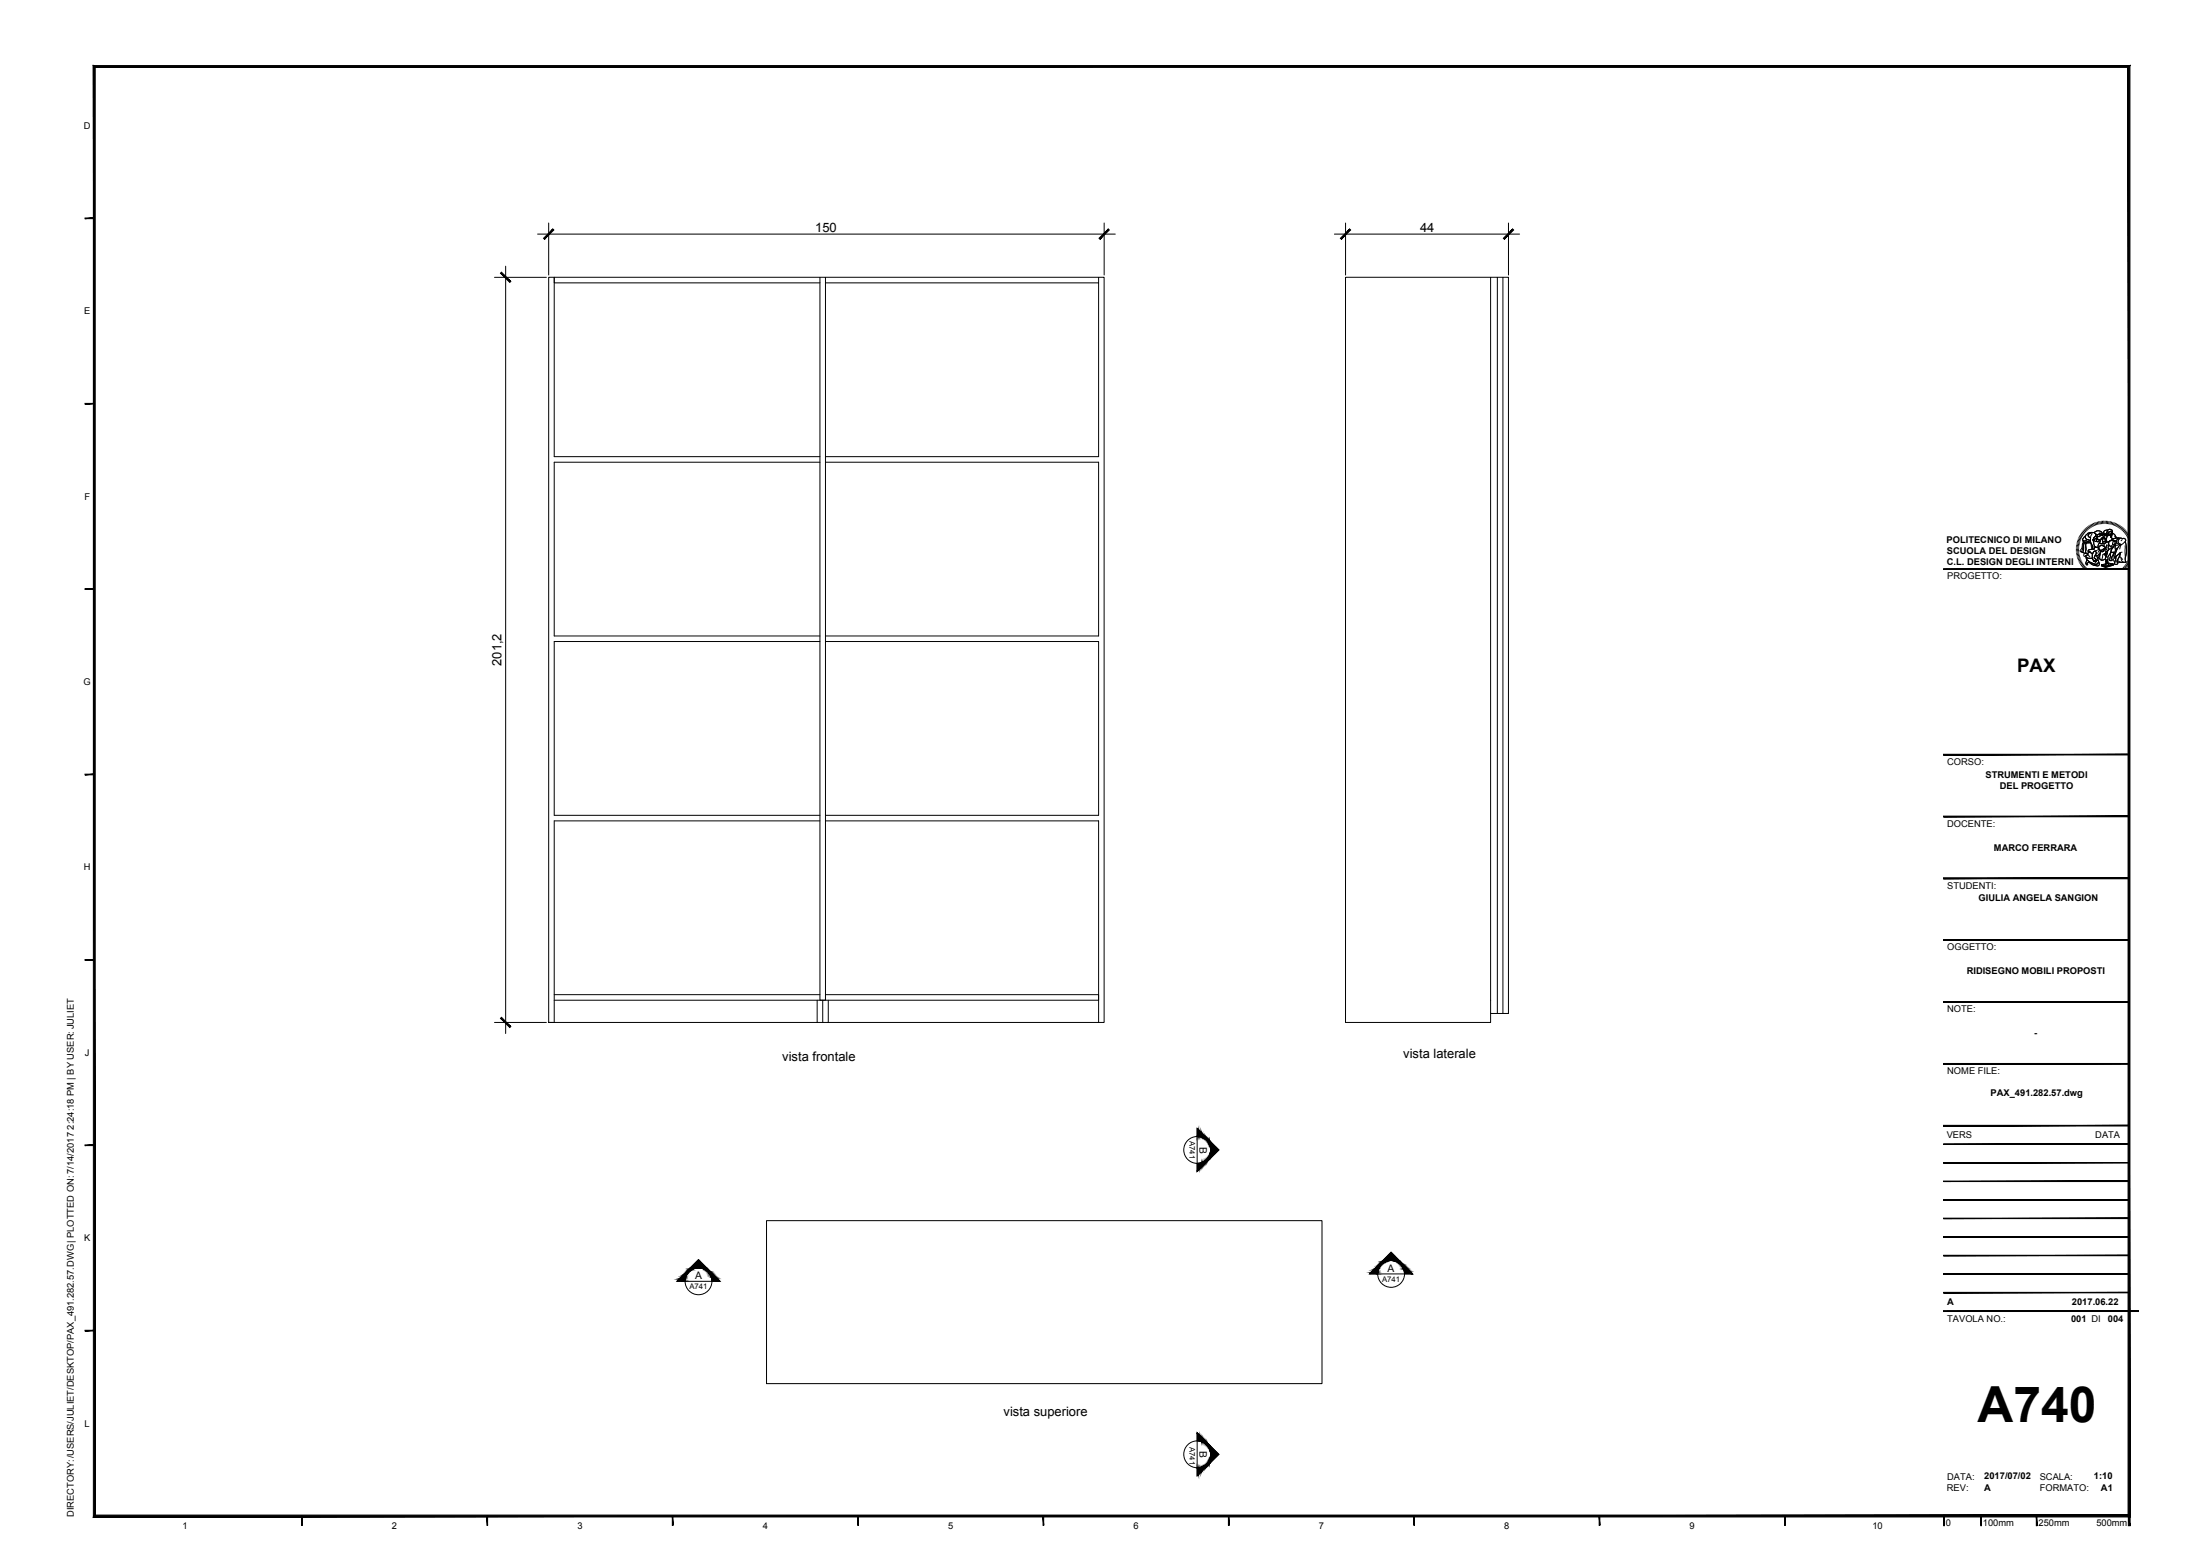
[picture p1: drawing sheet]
<svg xmlns="http://www.w3.org/2000/svg" width="594mm" height="420mm" viewBox="0 0 594 420" stroke-linecap="round" stroke-linejoin="round" font-family="sans-serif">
<!-- layer: 0 -->
<g fill="none" stroke="#000" stroke-width=".27">
<path d="M133.5 74.9h14M136.5 71.9v207.2M145.2 63.2h156M148.2 60.2v14.1M221.4 74.9v195.2h1.5v-195.2M221.4 76.4h-71.7v-1.5v48.4h71.7M222.9 76.4h73.8M296.7 74.9v48.4h-73.8M298.2 60.2v14.1M360.3 63.2h50M363.3 60.2v14.1M402.5 74.9v201.2h-39.2v-201.2h44v198.8h-4.8"/>
<path d="M404.3 74.9v198.8M405.8 74.9v198.8M407.3 60.2v14.1M221.4 124.8h-71.7v46.9h71.7M222.9 124.8h73.8v46.9h-73.8M221.4 173.2h-71.7v47h71.7M222.9 173.2h73.8v47h-73.8M221.4 221.7h-71.7v54.4h-1.5h150v-201.2h-150v201.2M222.9 221.7h73.8v54.4M133.5 276.1h14M149.7 268.6h71.7M220.7 270.1v6"/>
<path d="M222.2 270.1v6M222.9 268.6h73.8v1.5h-147M223.7 270.1v6M207 329.6h150v44h-150z"/>
</g>
<!-- layer: A-ANNO-SYMB -->
<g fill="#000" stroke="#000" stroke-width=".27">
<path d="M326.9 308.3l2.2 2.2-2.2 2.2zM375.6 338.1l2.3 2.3h-4.5zM188.6 340.1l2.2 2.3h-4.4zM326.9 390.5l2.2 2.2-2.2 2.2z"/>
<path d="M323.7 314.1l-.4 2.2 .4-.3zM323.3 314.1h.4l-.4 2.2z"/>
<path d="M323.7 305.1l-.4 1.8h.4zM323.3 304.7l.4 .4-.4 1.8z"/>
<path d="M324 314l-.3 2 .3-.4zM323.7 314.1l.3-.1-.3 2z"/>
<path d="M324 305.4l-.3 1.5 .3 .1zM323.7 305.1l.3 .3-.3 1.5z"/>
<path d="M324.4 314l-.4 1.6 .4-.4zM324 314h.4l-.4 1.6z"/>
<path d="M324.4 305.8l-.4 1.2 .4 .1zM324 305.4l.4 .4-.4 1.2z"/>
<path d="M324.7 313.8l-.3 1.4 .3-.3zM324.4 314l.3-.2-.3 1.4z"/>
<path d="M324.7 306.2l-.3 .9 .3 .1zM324.4 305.8l.3 .4-.3 .9z"/>
<path d="M325.1 313.6l-.4 1.3 .4-.4zM324.7 313.8l.4-.2-.4 1.3z"/>
<path d="M325.1 306.5l-.4 .7 .4 .2zM324.7 306.2l.4 .3-.4 .7z"/>
<path d="M325.4 313.4l-.3 1.1 .3-.3zM325.1 313.6l.3-.2-.3 1.1z"/>
<path d="M325.4 306.8l-.3 .6 .3 .2zM325.1 306.5l.3 .3-.3 .6z"/>
<path d="M325.7 313.2l-.3 1 .3-.3zM325.4 313.4l.3-.2-.3 1z"/>
<path d="M325.7 307.1l-.3 .5 .3 .2zM325.4 306.8l.3 .3-.3 .5z"/>
<path d="M326 312.9l-.3 1 .3-.3zM326 312.9l-.3 1v-.7z"/>
<path d="M326 307.4l-.3 .4 .3 .3zM325.7 307.1l.3 .3-.3 .4z"/>
<path d="M326.2 312.6l-.2 1 .2-.2zM326.2 312.6l-.2 1v-.7z"/>
<path d="M326.2 307.6l-.2 .5 .2 .3zM326 307.4l.2 .2-.2 .5z"/>
<path d="M326.4 312.3l-.2 1.1 .2-.2zM326.4 312.3l-.2 1.1v-.8z"/>
<path d="M326.4 307.8l-.2 .6 .2 .3zM326.2 307.6l.2 .2-.2 .6z"/>
<path d="M326.6 312l-.2 1.2 .2-.2zM326.6 312l-.2 1.2z"/>
<path d="M326.6 308l-.2 .7 .2 .3zM326.4 307.8l.2 .2-.2 .7z"/>
<path d="M326.7 311.6l-.1 1.4zM326.7 311.6l-.1 1.4z"/>
<path d="M326.7 308.1v1.3zM326.6 308v1z"/>
<path d="M326.8 311.3l-.1 1.6zM326.8 311.3l-.1 1.6z"/>
<path d="M326.8 308.2v1.6zM326.7 308.1v1.3z"/>
<path d="M326.9 310.9l-.1 1.9zM326.9 310.9l-.1 1.9z"/>
<path d="M326.9 308.3v1.8zM326.8 308.2v1.6z"/>
<path d="M326.9 310.5v2.2zM326.9 310.5v2.2z"/>
<path d="M326.9 308.3v2.2zM326.9 308.3v1.8z"/>
<path d="M183.2 345.6l1.8 .4v-.4zM183.2 345.6l1.8 .4h-2.2z"/>
<path d="M183.5 345.2l1.5 .4 .1-.4zM183.5 345.2l1.5 .4h-1.8z"/>
<path d="M183.9 344.9l1.2 .3 .1-.3zM183.9 344.9l1.2 .3h-1.6z"/>
<path d="M184.3 344.5l.9 .4 .1-.4zM183.9 344.9l.4-.4 .9 .4z"/>
<path d="M184.6 344.2l.7 .3 .2-.3zM184.6 344.2l.7 .3h-1z"/>
<path d="M184.9 343.9l.6 .3 .2-.3zM184.9 343.9l.6 .3h-.9z"/>
<path d="M185.2 343.6l.5 .3 .2-.3zM185.2 343.6l.5 .3h-.8z"/>
<path d="M185.5 343.3l.4 .3 .3-.3zM185.2 343.6l.3-.3 .4 .3z"/>
<path d="M185.7 343.1l.5 .2 .3-.2zM185.7 343.1l.5 .2h-.7z"/>
<path d="M185.9 342.9l.6 .2 .3-.2zM185.7 343.1l.2-.2 .6 .2z"/>
<path d="M186.1 342.7l.7 .2 .3-.2zM186.1 342.7l.7 .2h-.9z"/>
<path d="M186.2 342.5l.9 .2 .4-.2zM186.2 342.5l.9 .2h-1z"/>
<path d="M186.3 342.4h1.6zM186.3 342.4l1.2 .1z"/>
<path d="M186.4 342.4h1.8zM186.3 342.4h1.6z"/>
<path d="M186.4 342.4h2.2zM186.4 342.4h1.8z"/>
<path d="M188.6 342.4h2.2zM188.6 342.4h2.2z"/>
<path d="M189 342.4h1.9zM189 342.4h1.9z"/>
<path d="M189.4 342.4l1.6 .1zM189.4 342.4l1.6 .1z"/>
<path d="M189.7 342.5l1.4 .2zM189.7 342.5l1.4 .2z"/>
<path d="M190.1 342.7l1.2 .2-.2-.2zM190.1 342.7l1.2 .2z"/>
<path d="M190.4 342.9l1.1 .2-.2-.2zM190.4 342.9l1.1 .2h-.8z"/>
<path d="M190.7 343.1l1 .2-.2-.2zM190.7 343.1l1 .2h-.7z"/>
<path d="M191 343.3l1 .3-.3-.3zM191 343.3l1 .3h-.7z"/>
<path d="M191.3 343.6l1 .3-.3-.3zM191.3 343.6l1 .3h-.8z"/>
<path d="M191.5 343.9l1.1 .3-.3-.3zM191.5 343.9l1.1 .3h-.9z"/>
<path d="M191.7 344.2l1.3 .3-.4-.3zM191.7 344.2l1.3 .3h-1.1z"/>
<path d="M191.9 344.5l1.4 .4-.3-.4zM191.9 344.5l1.4 .4h-1.2z"/>
<path d="M192.1 344.9l1.6 .3-.4-.3zM192.1 344.9l1.6 .3h-1.5z"/>
<path d="M192.2 345.2l1.9 .4-.4-.4zM192.2 345.2l1.9 .4h-1.9z"/>
<path d="M192.2 345.6l2.2 .4-.3-.4zM192.2 345.6l2.2 .4h-2.2z"/>
<path d="M370.2 343.6l1.8 .4v-.4zM370.2 343.6l1.8 .4h-2.2z"/>
<path d="M370.6 343.2l1.4 .4 .1-.4zM370.6 343.2l1.4 .4h-1.8z"/>
<path d="M370.9 342.9l1.2 .3 .1-.3zM370.9 342.9l1.2 .3h-1.5z"/>
<path d="M371.3 342.5l.9 .4 .1-.4zM370.9 342.9l.4-.4 .9 .4z"/>
<path d="M371.6 342.2l.7 .3 .2-.3zM371.6 342.2l.7 .3h-1z"/>
<path d="M371.9 341.9l.6 .3 .2-.3zM371.9 341.9l.6 .3h-.9z"/>
<path d="M372.2 341.6l.5 .3 .3-.3zM371.9 341.9l.3-.3 .5 .3z"/>
<path d="M372.5 341.3l.5 .3 .2-.3zM372.5 341.3l.5 .3h-.8z"/>
<path d="M372.7 341.1l.5 .2 .3-.2zM372.7 341.1l.5 .2h-.7z"/>
<path d="M372.9 340.9l.6 .2 .3-.2zM372.7 341.1l.2-.2 .6 .2z"/>
<path d="M373.1 340.7l.7 .2 .4-.2zM373.1 340.7l.7 .2h-.9z"/>
<path d="M373.3 340.5l.9 .2 .3-.2zM373.3 340.5l.9 .2h-1.1z"/>
<path d="M373.3 340.4h1.6zM373.3 340.4l1.2 .1z"/>
<path d="M373.4 340.4h1.9zM373.3 340.4h1.6z"/>
<path d="M373.4 340.4h2.2zM373.4 340.4h1.9z"/>
<path d="M375.6 340.4h2.3zM375.6 340.4h2.3z"/>
<path d="M376 340.4h1.9zM376 340.4h1.9z"/>
<path d="M376.4 340.4l1.6 .1zM376.4 340.4l1.6 .1z"/>
<path d="M376.8 340.5l1.4 .2zM376.8 340.5l1.4 .2z"/>
<path d="M377.1 340.7l1.2 .2-.1-.2zM377.1 340.7l1.2 .2z"/>
<path d="M377.5 340.9l1 .2-.2-.2zM377.5 340.9l1 .2h-.7z"/>
<path d="M377.8 341.1l1 .2-.3-.2zM377.8 341.1l1 .2h-.7z"/>
<path d="M378.1 341.3l1 .3-.3-.3zM378.1 341.3l1 .3h-.8z"/>
<path d="M378.3 341.6l1 .3-.2-.3zM378.3 341.6l1 .3h-.7z"/>
<path d="M378.6 341.9l1.1 .3-.4-.3zM378.6 341.9l1.1 .3h-.9z"/>
<path d="M378.8 342.2l1.2 .3-.3-.3zM378.8 342.2l1.2 .3h-1.1z"/>
<path d="M378.9 342.5l1.4 .4-.3-.4zM378.9 342.5l1.4 .4h-1.2z"/>
<path d="M379.1 342.9l1.6 .3-.4-.3zM379.1 342.9l1.6 .3h-1.5z"/>
<path d="M379.2 343.2l1.9 .4-.4-.4zM379.2 343.2l1.9 .4h-1.9z"/>
<path d="M379.2 343.6l2.3 .4-.4-.4zM379.2 343.6l2.3 .4h-2.2z"/>
<path d="M323.3 386.9l.4 .4v1.8zM323.3 386.9v2.2h.4z"/>
<path d="M323.3 396.3h.4v1.8zM323.3 396.3v2.2l.4-.4z"/>
<path d="M323.7 387.3l.3 .3v1.6zM323.7 387.3v1.8l.3 .1z"/>
<path d="M323.7 396.3h.3v1.5zM323.7 396.3v1.8l.3-.3z"/>
<path d="M324 387.6l.4 .4v1.3zM324 387.6v1.6l.4 .1z"/>
<path d="M324 396.3l.4-.2v1.3zM324 396.3v1.5l.4-.4z"/>
<path d="M324.4 388l.3 .4v1zM324.4 388v1.3l.3 .1z"/>
<path d="M324.4 396.1l.3-.1v1.1zM324.4 396.1v1.3l.3-.3z"/>
<path d="M324.7 388.4l.4 .3v.9zM324.7 388.4v1l.4 .2z"/>
<path d="M324.7 396l.4-.2v.9zM324.7 396v1.1l.4-.4z"/>
<path d="M325.1 388.7l.3 .3v.8zM325.1 388.7v.9l.3 .2z"/>
<path d="M325.1 395.8l.3-.2v.8zM325.1 395.8v.9l.3-.3z"/>
<path d="M325.4 389l.3 .3v.7zM325.4 389v.8l.3 .2z"/>
<path d="M325.4 395.6l.3-.2v.7zM325.4 395.6v.8l.3-.3z"/>
<path d="M325.7 389.3l.3 .3v.7zM325.7 389.3v.7l.3 .3z"/>
<path d="M326 395.1v.7l-.3-.4zM325.7 395.4v.7l.3-.3z"/>
<path d="M326 389.6l.2 .2v.8zM326 389.6v.7l.2 .3z"/>
<path d="M326.2 394.8v.8l-.2-.5zM326 395.1v.7l.2-.2z"/>
<path d="M326.2 389.8l.2 .2v.9zM326.2 389.8v.8l.2 .3z"/>
<path d="M326.4 394.5v.9l-.2-.6zM326.2 394.8v.8l.2-.2z"/>
<path d="M326.4 390l.2 .2v1zM326.4 390l.2 1.2z"/>
<path d="M326.6 394.2v1l-.2-.7zM326.4 394.5v.9l.2-.2z"/>
<path d="M326.6 390.2l.1 1.4zM326.6 390.2l.1 1.4z"/>
<path d="M326.7 393.8v1.3zM326.6 394.2v1z"/>
<path d="M326.7 390.3l.1 1.7zM326.7 390.3l.1 1.7z"/>
<path d="M326.8 393.5v1.5zM326.7 393.8v1.3z"/>
<path d="M326.8 390.4l.1 1.9zM326.8 390.4l.1 1.9z"/>
<path d="M326.9 393.1v1.8zM326.8 393.5v1.5z"/>
<path d="M326.9 390.5v2.2zM326.9 390.5v2.2z"/>
<path d="M326.9 392.7v2.2zM326.9 393.1v1.8z"/>
</g>
<g fill="none" stroke="#000" stroke-width=".27">
<path d="M323.3 304.7l5.8 5.8-5.8 5.8zM375.6 338.1l5.9 5.9h-11.7zM188.6 340.1l5.8 5.9h-11.6zM323.3 386.9l5.8 5.8-5.8 5.8z"/>
<circle cx="323.3" cy="310.5" r="3.6"/>
<circle cx="188.6" cy="346" r="3.6"/>
<circle cx="375.6" cy="344" r="3.6"/>
<circle cx="323.3" cy="392.7" r="3.6"/>
</g>
<!-- layer: G-ANNO-LOGO -->
<g fill="none" stroke="#000" stroke-width=".27">
<path d="M560.7 148h.6M560.7 148.3h.6M560.7 147.6l.7 .1M560.7 147.3l.7 .1M560.8 146.9l.7 .1M560.9 146.6l.6 .1M560.9 146.2l.7 .2M561.1 145.9l.6 .2M561.2 145.6l.6 .2M561.3 145.2l.6 .3M561.3 148.7h-.6M561.4 149l-.7 .1"/>
<path d="M561.4 149.3l-.7 .1M561.4 149.6l-.6 .2M561.5 144.9l.6 .3M561.5 150l-.7 .1M561.6 150.3l-.7 .2M561.6 144.6l.6 .3M561.7 150.6l-.7 .2M561.8 150.9l-.6 .2M561.8 144.3l.6 .3M561.9 151.2l-.6 .3M562 144l.6 .4M562.1 151.5l-.6 .3"/>
<path d="M562.2 151.8l-.6 .3M562.2 143.7l.6 .4M562.4 152.1l-.6 .3M562.5 143.4l.5 .4M562.5 146l.7 .1a.84 .84 0 0 0 1.3-.2l.1 .6-1 .1a.8 .8 0 0 1-1.1-.5zM562.6 146v.4M562.6 152.3l-.6 .4M562.7 143.1l.5 .5M562.7 146.5l-.2 .4-.2 1.4-.3 .7 .4 .2M562.7 152.6l-.5 .4M562.9 144.9l.3-.2-.1 .3a.82 .82 0 0 0 1 .8l.3 .1-.1 .2a.74 .74 0 0 1-1.1 0h-.3a.51 .51 0 0 1-.5-.4 .51 .51 0 0 1 .3-.6zM562.9 142.9l.5 .5"/>
<path d="M562.9 152.9l-.5 .4M563 146.5l-.3 .6-.1 1.5-.2 .6 .7 .2M563 146.5l.4 .1-.2 .5 .1 1.2-.1 1-.1 .1a.44 .44 0 0 1-.6-.2 .44 .44 0 0 1 .1-.6l.1-1.4zM563.2 144.7l-.6 .6a.44 .44 0 0 0-.2 .5 .44 .44 0 0 0 .5 .3h.6a.65 .65 0 0 0 1-.2M563.2 153.1l-.5 .5M563.2 142.6l.5 .6M563.2 150.1a1.21 1.21 0 0 0 1.8 .5M563.2 144.5l.7-.6 1.3-.1a.87 .87 0 0 0-.9 .2 .87 .87 0 0 0-.2 1l.4 .2v.7l-.5-.1a.77 .77 0 0 1-.9-.8zM563.4 150.5v.5l.8 .7 1.9 .9M563.4 150.5l.7 .3 .9-.2 .4 .8v.2l.2-.2 .3 .4-.2-.5 .3 .4-.1-.5 .4 .1-.8-.6 .3-.8 .4 .2 .3 1a.79 .79 0 0 1 .1 .9 .79 .79 0 0 1-.9 .3l-1.7-.8-.6-.5zM563.4 153.3l-.5 .5M563.4 146.6l1.2-.1 .6 1.2-.1 .5-.4 .1a.6 .6 0 0 0-.8 .7l.2 .1-.4 .5a.56 .56 0 0 1-.5-.9v-1.6z"/>
<path d="M563.4 146.6l-.2 .6 .1 2.2M563.5 142.4l.4 .5M563.5 151.1l-.1 .2a.82 .82 0 0 0 .1 1.2l.3-.2-.2-.1a.49 .49 0 0 1 .4-.4 .49 .49 0 0 1 .5 .3l.9 .5a1.25 1.25 0 0 0 1.5-.1l-.2-.7M563.5 151.1l1.6 1a1.02 1.02 0 0 0 1.6-.4 .65 .65 0 0 1 .1 1 .65 .65 0 0 1-1 0l-1.3-.6a.44 .44 0 0 0-.5-.3 .44 .44 0 0 0-.3 .5v.2h-.3a.84 .84 0 0 1 0-1.2zM563.6 153.6l-.4 .5M563.7 149.6a.5 .5 0 0 0-.8-.2 .5 .5 0 0 0 .1 .8 .73 .73 0 0 1 .7-.4 .73 .73 0 0 1 .6 .6h.1M563.8 142.2l.4 .5M563.9 153.8l-.5 .5M563.9 148.6l1.2-.4 .4 .1 .1-.4 .5-.1 .6 .2 .2 .4a.99 .99 0 0 1 .1 1.2 .99 .99 0 0 1-1.2 .3l.1-.1a.47 .47 0 0 0 .1-.8 .47 .47 0 0 0-.8 .2l-.1 .4-.7-.5a.34 .34 0 0 1-.5-.1 .34 .34 0 0 1 0-.4zM564 149.2l.3-.2 .2 .1a.73 .73 0 0 1 .5 1.1v.4a1.23 1.23 0 0 1-1.8-.5l.7-.2-.2-.3zM564.1 142l.3 .5M564.1 154l-.4 .5"/>
<path d="M564.2 144.1a.93 .93 0 0 1 1-.3 .93 .93 0 0 1 .6 .9l-.2 .4a1.01 1.01 0 0 0-.2 1.4 1.05 1.05 0 0 0 .7 1.3l-.5 .1-.1 .4a.37 .37 0 0 1-.4-.2 .37 .37 0 0 1 0-.5l-.6-1.2v-1.2a.56 .56 0 0 1-.6-.4 .56 .56 0 0 1 .3-.7zM564.3 148.9l.7 .7M564.3 149l-.5 .4 .1 .5M564.4 141.8l.3 .6M564.4 154.2l-.4 .5M564.6 146.5l-2-.1-.3 .4-.1 1.2-.5 .7 .3 .3M564.7 141.6l.3 .6M564.7 154.3l-.4 .6M564.7 146.9l.2 1.4M564.9 144.1l-.3 .7-.1 1.3 .6 1.5a.39 .39 0 0 0 0 .5 .39 .39 0 0 0 .4 .2l.1-.4 .5-.2a1.04 1.04 0 0 1-.7-1.4 1.49 1.49 0 0 1 .5-1.7 1.04 1.04 0 0 0-1.4-.8l-.7 .2-.6 .5-.1 .5a.83 .83 0 0 0 1 .8l.3 .1M565 154.5l-.4 .6M565 141.5l.3 .6"/>
<path d="M565.1 148.2l-.4 .1a.72 .72 0 0 0-.8 .7l.2 .1M565.2 143.8a1 1 0 0 0-1.2 1l.5 .4M565.2 154.7l-.3 .6M565.3 149.1a.45 .45 0 0 1 .6-.1 .45 .45 0 0 1 .2 .6l-.6 1.1 .8 .6-.4-.1 .1 .5-.3-.4 .1 .5-.2-.4-.2 .2v-.2l-.4-.6v-.9zM565.3 141.3l.3 .6M565.4 148.9a.47 .47 0 0 1 .7 .2 .47 .47 0 0 1-.2 .7l-.4 .9 .8 .7-.4-.2 .1 .5-.3-.4 .2 .5-.3-.4-.2 .2v-.2l-.4-.6 .1-1.2zM565.4 145.2l1-.4-.1 .5-1.2 .5zM565.5 145.7l.8-.3 .2 .2-.4 .2 .2 .4a.61 .61 0 0 1-.8-.5zM565.5 145.7a.58 .58 0 0 0 .8 .5M565.5 154.8l-.2 .6M565.6 143.9l.7-.6 1 .2a.3 .3 0 0 1 .4 .3 .3 .3 0 0 1-.4 .3l-.3-.2-.7 .5-.4-.2M565.6 141.2l.3 .6"/>
<path d="M565.8 143.6l1-.3 .7 .4a.23 .23 0 0 1 .2 .3 .23 .23 0 0 1-.3 .1l-.4-.2-.4 .4-.4 .1-.6-.5zM565.8 154.9l-.2 .6M565.9 144.2l.6 .2 .6-.5 .3 .2-.2 .6-.4 .2-.4-.2-.6 .2zM566 141.1l.2 .6M566.1 147.8l.6 .2 .4 .7a.76 .76 0 0 1-.3 1M566.2 155l-.3 .7M566.2 145.7h.9l-.3 .1a.37 .37 0 0 1-.3 .6 .37 .37 0 0 1-.4-.5zM566.2 150.1l.3 1a.8 .8 0 0 1 .1 .9 .8 .8 0 0 1-.9 .3M566.2 145.4l.3 .2M566.3 148.7l-.8 .1M566.3 145.1v.2l-1.1 .5M566.3 141l.2 .6"/>
<path d="M566.4 144.8l-.4 .5M566.5 155.1l-.2 .7M566.5 148.3l.8 .5M566.6 145.6a.34 .34 0 0 0-.4 .4 .34 .34 0 0 0 .4 .3 .34 .34 0 0 0 .2-.5l.2-.1-.6 .1M566.6 148.8a.7 .7 0 0 1 .2 .9 .7 .7 0 0 1-1 .2M566.7 148l.1-.4a.92 .92 0 0 1 1.3-.1l.3 .3a.25 .25 0 0 1 .1 .4 .25 .25 0 0 1-.4 0l-1 .4 .6 .4 .4-.3 .2-.4a.43 .43 0 0 0 .2-.4 .43 .43 0 0 0-.4-.4l-.9-.2-.5 .7-.2-.1v-.5l.5-.8 .2 .2h1.1l.5-.4v-.3l.6 .2 .1 1a.67 .67 0 0 0 0 1l-.4 .6-.4 .2-.2 .5-.3-.1 .1 .3a.23 .23 0 0 1 .4 .1 .23 .23 0 0 1-.1 .3l.3-.2-.4 1.1a.95 .95 0 0 1-1.4-.1l-.4-.4 .3-.6 .2-1.1M566.7 140.9l.1 .6M566.7 147.7l.6-.4 .6 .1 .5 .3a.32 .32 0 0 1 .1 .5 .32 .32 0 0 1-.5 0l-.2 .2a.49 .49 0 0 1-.6 .3 .49 .49 0 0 1-.4-.4zM566.7 150.6l.8 .7M566.8 155.2l-.2 .7M566.9 144.7v.1M567 144.3l.2 .1"/>
<path d="M567 146.6a1.25 1.25 0 0 0-.5 1.3M567 150v.9M567 140.8l.2 .7M567.1 144.4h-.1M567.1 155.3l-.1 .6M567.1 148.6l1.2-.3-.2 .4-.4 .3-.5-.2zM567.1 149.4l-.3 1-.4 .4M567.4 145.4l.2-.2h.7l.5 1a.22 .22 0 0 1-.1 .3 .22 .22 0 0 1-.3-.1 .22 .22 0 0 1 .2-.3l-.2-.7a.44 .44 0 0 0-.7-.1 .44 .44 0 0 0 .1 .7l.1 .3a.45 .45 0 0 1-.3 .6 .45 .45 0 0 1-.6-.3zM567.4 144.5l.8-.2a.29 .29 0 0 1 .1 .5 .29 .29 0 0 1-.4-.1zM567.4 140.7l.1 .7M567.4 144.2l-.2 .5-.4 .2-.4-.2-.6 .2M567.4 155.3l-.1 .7"/>
<path d="M567.5 152.5l2-.4 1.2 .2-2.1 .6zM567.5 152.5l1.1 .4v.3l-1.1-.4zM567.7 140.7l.1 .7M567.7 155.3v.7M567.8 145.3l.6 .1 .2 .5a.64 .64 0 0 1-.1 .7 .64 .64 0 0 1-.7 .2l-.2-1.2zM567.8 144.3v-.2a.52 .52 0 0 1 .6-.1 .52 .52 0 0 1 .3 .5l-.3 .2M567.8 148.8h.1M567.8 149.7l-.3 1.6 1-.2M567.9 144.1a.5 .5 0 0 1 .5 0 .5 .5 0 0 1 .2 .5l-.2 .1-.2-.4v.2l-.4-.2zM567.9 148.4l.1 .1M567.9 148.7l.1 .1M568 148.5h-.1"/>
<path d="M568 145.5v.1M568.1 145.5l-.2 .1M568.1 155.4l-.1 .6M568.1 140.7v.7M568.2 144.5l-.4-.2-.4 .2h.2a.37 .37 0 0 0 .4 .3 .37 .37 0 0 0 .4-.3l-.2-.2v.2M568.2 149.5l.3 .1 .1-.4a.25 .25 0 0 1 .2-.3 .25 .25 0 0 1 .3 .1l-.5 1.2a.23 .23 0 0 0 .1-.3 .23 .23 0 0 0-.4-.1zM568.2 146.8v.7M568.3 148.3l-.2 .5a.49 .49 0 0 1-.8-.1M568.3 145.4l.2 .2-.1 .1M568.4 155.4v.6M568.4 145.5a.43 .43 0 0 0-.7-.2 .43 .43 0 0 0 .1 .7 .5 .5 0 0 1-.1 .8 .5 .5 0 0 1-.7-.4l.4-1 .7-.3 .6 .5 .2 .8a.23 .23 0 0 1-.3 .2 .23 .23 0 0 1-.2-.4M568.5 140.7l-.1 .7"/>
<path d="M568.5 145.8l-.2 .1M568.5 145.6a.41 .41 0 0 1 0 .6 .41 .41 0 0 1-.6 0l-.1-.1M568.5 146.5l-.2 .3h-.5M568.6 152.9l2.1-.6v.3l-2.1 .6zM568.6 152.9v.3M568.7 144.5l.1-.1 .1 .6-.2 .7M568.7 149.1h.1M568.7 149.7l-.1 .5 .2-.2M568.7 155.4l.1 .6M568.7 144.1l.2 .4M568.8 146.1l-.1-.5a.9 .9 0 0 0 0-1.1l-.4-.5a.45 .45 0 0 1-.2-.6 .45 .45 0 0 1 .6-.2 .28 .28 0 0 1 .4 0 .28 .28 0 0 1-.1 .4v1.1h.2l.1-.5a.41 .41 0 0 0 .3 .3 .41 .41 0 0 0 .4-.1l-.1 .6 .3-.1 .3 .7-1.1 .7M568.8 140.7v.7"/>
<path d="M568.9 149.4l-.2 .3v-.2M568.9 147.1l-.2 1.4M568.9 146.3l.4 .2M568.9 151.2l.2-.1 .2 1-.3-.5-.3 .7zM569 148.3l-.4 .3v.5M569 155.3l.1 .7M569.1 148.9l-.4 .2-.2 .5h-.4l.4 .3 .2-.1M569.1 147.2l-.4 .8M569.2 140.7l-.1 .7M569.2 143.2h-.5a.62 .62 0 0 0-.6 .7M569.3 143.1l.6-.1 .6 .5-.1 .8-.4 .8v-.7l.3-.5a.36 .36 0 0 0-.2-.4 .36 .36 0 0 0-.5 .1l-.2 .2-.2 .9h-.2l-.1-.8zM569.3 144.2l.2 .3 .5-.1"/>
<path d="M569.3 143.1l.6-.2 .4 .2 .2 .4-.1 .7-.4 .9v-.7l.3-.5a.36 .36 0 0 0-.2-.4 .36 .36 0 0 0-.5 .1l-.3 .2-.1 .8-.2 .1-.1-.9zM569.4 155.3l.1 .7M569.4 146.3l.1-.1a1.53 1.53 0 0 1 1.9 0 1.6 1.6 0 0 1-1.3 1.5l-.7-.7zM569.4 143.9l.3 .1M569.4 143.6h.4a.31 .31 0 0 1 .4 0 .31 .31 0 0 1 .1 .4l-.3 .4a.4 .4 0 0 1-.4 .1 .4 .4 0 0 1-.3-.3zM569.5 148.3l.8-.1-.7 1.5a1.5 1.5 0 0 0-.4 1.5h-.3l-.2 .5-.2-.9zM569.5 148.3l-1 2.7 .2 .7 .4-.6 .2 1.4-.3-.9-.4 1 .1-.9M569.5 140.8l-.1 .7M569.5 144.4h.1M569.5 147.3a.62 .62 0 0 0 0 1l.9-.2 .4-.6M569.5 144h.1M569.6 144.3h.1"/>
<path d="M569.7 155.2l.1 .7M569.9 140.9l-.2 .6M569.9 144.1l.2 .1M570 149.2h.7l-.5 1.3 .2 .7-.3 .2-.5-.2zM570 144.1v.1M570 155.2l.2 .6M570.2 144.9l.3 .7M570.2 147.4h.1M570.2 140.9l-.1 .7M570.3 145.8a2.29 2.29 0 0 1 1.8-.5l-.7 .9zM570.3 148.2l-.7 1.5a1.47 1.47 0 0 0-.4 1.5M570.3 155.1l.2 .6"/>
<path d="M570.4 147.3l-.3 .1M570.4 143.9a1.28 1.28 0 0 1 .9 1.1l.3 .2-.3 .1a.63 .63 0 0 1-.9 .1 .63 .63 0 0 1-.2-.8zM570.4 143.9l.6 .4 .3 .6M570.4 147.6l-.1 .1M570.6 141l-.2 .7M570.6 155l.3 .6M570.7 152.3v.3l-2.1 .6-1.1-.4v-.3l1.1 .4 2.1-.6a6.2 6.2 0 0 0-3.2 .2M570.7 149.2l-.5 1.3 .2 .7-.2 .2-.6-.2 .3-1.9M570.9 141.1l-.2 .7M570.9 154.9l.3 .6M571 147.2h.3l-.1 .8a.65 .65 0 0 1 .1 .7 .65 .65 0 0 1-.6 .4l-.8 .1 .4-1.1zM571 147l-.1 .4"/>
<path d="M571 146l.3 .1 .2 .4M571 144.8l.6 .4M571.1 149.1l-1.2 .1M571.1 150.5l-.1 .2 .3 .2M571.2 154.7l.3 .6M571.2 141.3l-.2 .6M571.3 147.3l-.1 1.3-.2 .9a1.87 1.87 0 0 0-.2 2l.3 .2M571.4 150.2l1.1-1-.5 1.6a1.24 1.24 0 0 0-.2 1.4l-.1 .1a.45 .45 0 0 1-.7 0 .45 .45 0 0 1 .1-.7zM571.4 146.2a1.05 1.05 0 0 1 1.8-.8 .56 .56 0 0 1 .7 .2 .56 .56 0 0 1-.2 .8l-.3 .3a1.09 1.09 0 0 1-1 .4 1.09 1.09 0 0 1-.9-.7M571.5 146.4l-.5 .6a.7 .7 0 0 1-.5 .7 .7 .7 0 0 1-.7-.3 .75 .75 0 0 1-.1-1.2l.5-.2a.33 .33 0 0 1 .5 .2 .33 .33 0 0 1-.2 .4v.2a.24 .24 0 0 0 .2 .3 .24 .24 0 0 0 .3-.2l.1-.3-.1-.5-.6-.3-.9 .4-.1 .6M571.5 148l.1 .6M571.5 154.6l.3 .6"/>
<path d="M571.6 141.4l-.3 .6M571.8 154.4l.4 .6M571.9 141.6l-.3 .6M572 147.2l-.9 .1M572 151.4l.6 .4M572.1 154.3l.4 .5M572.2 141.8l-.3 .5M572.2 145.3a2.39 2.39 0 0 0-2 .5M572.4 154.1l.4 .5M572.4 150.2l.8 .9M572.4 147.2a6.5 6.5 0 0 0-1.4 3.4l1.5-1.4 .5-.1M572.5 145.3l.5 .1a.62 .62 0 0 1 .7 .1 .62 .62 0 0 1 .2 .7l.2 1.1a8.2 8.2 0 0 1-.2 3.6l.3 .9h-1.9a.45 .45 0 0 1-.7-.2 .45 .45 0 0 1 .3-.6l.6-1.1v-.7l-1.5 1.4a5.7 5.7 0 0 1 1.5-3.4l.4-.1a.93 .93 0 0 1-.9-.8 .93 .93 0 0 1 .5-1z"/>
<path d="M572.5 145.3a.92 .92 0 0 0-.5 1 .92 .92 0 0 0 .9 .8M572.5 141.9l-.4 .6M572.5 149.2l-.5 1.6a1.24 1.24 0 0 0-.2 1.4v.1a.46 .46 0 0 1-.8 0 .46 .46 0 0 1 .1-.7l.3-1.3M572.6 153.9l.4 .5M572.7 147.2l-.3 1M572.8 150.7l.1 .7 .5 .4M572.8 142.1l-.4 .6M572.9 153.7l.4 .5M573.1 145.7l-.3 .3M573.1 142.4l-.4 .5M573.1 153.5l.5 .4M573.4 153.2l.4 .5"/>
<path d="M573.4 142.6l-.5 .5M573.6 153l.5 .4M573.6 142.8l-.4 .5M573.8 152.7l.5 .5M573.8 147.4l.1 3.3M573.9 143.1l-.5 .5M573.9 146.3a9.5 9.5 0 0 1 0 4.9l.3 .6h-2.5M574 152.5l.5 .4M574.1 143.3l-.5 .5M574.2 152.2l.5 .4M574.3 151.9l.6 .4M574.3 143.6l-.5 .4"/>
<path d="M574.5 151.6l.6 .4M574.6 143.9l-.6 .4M574.6 151.4l.7 .2M574.8 144.2l-.6 .4M574.8 151.1l.6 .2M574.9 150.8l.6 .2M575 144.5l-.6 .3M575 150.4l.6 .3M575.1 150.1l.6 .2M575.1 144.8l-.6 .3M575.2 149.8l.6 .2M575.2 149.5l.7 .1"/>
<path d="M575.3 149.2l.6 .1M575.3 145.1l-.6 .3M575.3 148.9h.7M575.3 148.6h.7M575.4 145.5l-.6 .2M575.6 145.8l-.7 .2M575.7 146.1l-.7 .2M575.8 146.5l-.7 .2M575.8 146.8l-.6 .2M575.9 147.2l-.7 .1M576 147.5l-.7 .1M576 147.9h-.7"/>
<path d="M576 148.3h-.7"/>
</g>
<!-- layer: G-ANNO-TTLB -->
<g fill="#fff" stroke="#fff" stroke-width=".27">
<path d="M549.9 153.7l30.8 4.3-5.8-4.3zM549.9 153.7l30.8 4.3h-30.8z"/>
<path d="M574.9 139.1h5.8l-5.8 14.6zM580.7 139.1l-5.8 14.6 5.8 4.3z"/>
</g>
<path d="M549.9 153.7h25v-14.6h5.8v18.9h-30.8z" fill="none" stroke="#fff" stroke-width=".27"/>
<g fill="#000" stroke="#000" stroke-width=".27">
<path d="M25.2 17.7l.5 391.4v-390.9zM25.2 17.7l.5 391.4-.5 .5zM25.7 409.1l-.5 .5 549.5-.5zM25.2 409.6l549.5-.5 .5 .5zM574.7 18.2v390.9l.5 .5zM574.7 18.2l.5-.5v391.9zM25.7 18.2h549l.5-.5zM25.2 17.7h550l-549.5 .5z"/>
<path d="M23 59h2.5v-.1zM23 58.9h2.5l-2.5 .1z"/>
<path d="M23 109.1h2.5v-.2zM23 108.9h2.5l-2.5 .2z"/>
<path d="M23 159.2h2.5v-.2zM23 159h2.5l-2.5 .2z"/>
<path d="M524.8 153.8h50.1v-.2zM524.8 153.6h50.1l-50.1 .2z"/>
<path d="M23 209.2h2.5v-.2zM23 209h2.5l-2.5 .2z"/>
<path d="M524.8 203.9h50.1v-.2zM524.8 203.7h50.1l-50.1 .2z"/>
<path d="M524.8 237.1v.2l50.1-.2zM524.8 237.3l50.1-.2v.2z"/>
<path d="M524.8 220.6h50.1v-.2zM524.8 220.4h50.1l-50.1 .2z"/>
<path d="M524.8 237.3h50.1v-.2zM524.8 237.1h50.1l-50.1 .2z"/>
<path d="M23 259.3h2.5v-.2zM23 259.1h2.5l-2.5 .2z"/>
<path d="M524.8 253.8v.2l50.1-.2zM524.8 254l50.1-.2v.2z"/>
<path d="M524.8 253.8v.2l50.1-.2zM524.8 254l50.1-.2v.2z"/>
<path d="M524.8 253.8v.2l50.1-.2zM524.8 254l50.1-.2v.2z"/>
<path d="M524.8 253.8v.2l50.1-.2zM524.8 254l50.1-.2v.2z"/>
<path d="M524.8 270.5v.1l50.1-.1zM524.8 270.6l50.1-.1v.1z"/>
<path d="M524.8 287.2v.1l50.1-.1zM524.8 287.3l50.1-.1v.1z"/>
<path d="M524.8 287.2v.1l50.1-.1zM524.8 287.3l50.1-.1v.1z"/>
<path d="M23 309.3h2.5v-.1zM23 309.2h2.5l-2.5 .1z"/>
<path d="M524.8 318.9h50.1zM524.8 319l50.1-.1z"/>
<path d="M524.8 313.9h50.1zM524.8 314l50.1-.1z"/>
<path d="M524.8 308.9h50.1zM524.8 309l50.1-.1z"/>
<path d="M524.8 303.9v.1l50.1-.1zM524.8 304l50.1-.1v.1z"/>
<path d="M524.8 339h50.1zM524.8 339.1l50.1-.1z"/>
<path d="M524.8 333.9h50.1zM524.8 334.1l50.1-.2z"/>
<path d="M524.8 328.9h50.1zM524.8 329.1l50.1-.2z"/>
<path d="M524.8 323.9h50.1zM524.8 324.1l50.1-.2z"/>
<path d="M23 359.4h2.5v-.2zM23 359.2h2.5l-2.5 .2z"/>
<path d="M524.8 354v.1l50.1-.1zM524.8 354.1l50.1-.1v.1z"/>
<path d="M524.8 354v.1l50.1-.1zM524.8 354.1l50.1-.1v.1z"/>
<path d="M524.8 349h50.1zM524.8 349.1l50.1-.1z"/>
<path d="M524.8 344h50.1zM524.8 344.1l50.1-.1z"/>
<path d="M574.9 354.1h2.5v-.1zM574.9 354h2.5l-2.5 .1z"/>
<path d="M574.9 354.1h2.5v-.1zM574.9 354h2.5l-2.5 .1z"/>
<path d="M81.4 409.4l.2 2.5v-2.5zM81.4 409.4l.2 2.5h-.2z"/>
<path d="M131.5 409.4l.2 2.5v-2.5zM131.5 409.4l.2 2.5h-.2z"/>
<path d="M181.5 409.4l.2 2.5v-2.5zM181.5 409.4l.2 2.5h-.2z"/>
<path d="M231.6 409.4l.2 2.5v-2.5zM231.6 409.4l.2 2.5h-.2z"/>
<path d="M281.7 409.4l.1 2.5v-2.5zM281.7 409.4l.1 2.5h-.1z"/>
<path d="M331.7 409.4l.2 2.5v-2.5zM331.7 409.4l.2 2.5h-.2z"/>
<path d="M381.8 409.4l.2 2.5v-2.5zM381.8 409.4l.2 2.5h-.2z"/>
<path d="M431.8 409.4l.2 2.5v-2.5zM431.8 409.4l.2 2.5h-.2z"/>
<path d="M481.9 409.4l.2 2.5v-2.5zM481.9 409.4l.2 2.5h-.2z"/>
<path d="M524.9 409.5v2.5h.2zM524.9 409.5h.2v2.5z"/>
<path d="M534.9 409.5l.2 2.5v-2.5zM534.9 409.5l.2 2.5h-.2z"/>
<path d="M549.9 409.5l.2 2.5v-2.5zM549.9 409.5l.2 2.5h-.2z"/>
<path d="M574.7 409.5l.5 2.5v-2.5zM574.7 409.5l.5 2.5h-.5z"/>
</g>
<!-- layer: 0 -->
<path d="M54.9 43.5h453.4v358.7h-453.4z" fill="none" stroke="#fff" stroke-width=".27"/>
<g fill="#000" stroke="#000" stroke-width=".27">
<path d="M135.2 73.8l2.5 2.5 .2-.3zM135.2 73.8l.2-.3 2.5 2.5z"/>
<path d="M149.3 61.8l-2.3 2.8 2.6-2.5zM146.8 64.3l2.5-2.5-2.3 2.8z"/>
<path d="M296.8 64.3l.2 .3 2.3-2.8zM299.3 61.8l.3 .3-2.6 2.5z"/>
<path d="M364.5 61.8l-2.3 2.8 2.5-2.5zM364.5 61.8l-2.3 2.8-.2-.3z"/>
<path d="M406 64.3l.2 .3 2.3-2.8zM408.5 61.8l.2 .3-2.5 2.5z"/>
<path d="M135.4 274.7l-.2 .3 2.7 2.2zM135.2 275l2.7 2.2-.2 .3z"/>
</g>
<text font-size="13.4" x="534" y="383.9">A740</text>
<text font-size="5" x="544.7" y="181.5">PAX</text>
<g font-size="3.5">
<text x="220.1" y="62.6">150</text>
<text x="383.5" y="62.6">44</text>
<text x="135.4" y="179.8" transform="rotate(-90 135.4 179.8)">201,2</text>
<text x="211.2" y="286.6">vista frontale</text>
<text x="378.9" y="285.6">vista laterale</text>
<text x="271" y="382.3">vista superiore</text>
</g>
<g font-size="2.8">
<text x="323.9" y="309.6" transform="rotate(90 323.9 309.6)">B</text>
<text x="187.7" y="345.4">A</text>
<text x="374.7" y="343.4">A</text>
<text x="323.9" y="391.7" transform="rotate(90 323.9 391.7)">B</text>
</g>
<g font-size="2.5">
<text x="22.6" y="34.8">D</text>
<text x="22.7" y="84.9">E</text>
<text x="22.8" y="134.9">F</text>
<text x="525.6" y="146.6">POLITECNICO DI MILANO</text>
<text x="525.7" y="149.6">SCUOLA DEL DESIGN</text>
<text x="525.7" y="152.7">C.L. DESIGN DEGLI INTERNI</text>
<text x="525.8" y="156.5">PROGETTO:</text>
<text x="22.6" y="185">G</text>
<text x="525.8" y="206.6">CORSO:</text>
<text x="536.2" y="210">STRUMENTI E METODI</text>
<text x="540" y="213">DEL PROGETTO</text>
<text x="525.8" y="223.3">DOCENTE:</text>
<text x="538.4" y="229.7">MARCO FERRARA</text>
<text x="22.6" y="235.1">H</text>
<text x="525.8" y="240">STUDENTI:</text>
<text x="534.3" y="243.4">GIULIA ANGELA SANGION</text>
<text x="525.8" y="256.7">OGGETTO:</text>
<text x="531.1" y="262.9">RIDISEGNO MOBILI PROPOSTI</text>
<text x="525.8" y="273.3">NOTE:</text>
<text x="549.3" y="279.8">-</text>
<text x="22.9" y="285.1">J</text>
<text x="525.8" y="290">NOME FILE:</text>
<text x="537.5" y="296">PAX_491.282.57.dwg</text>
<text x="525.7" y="307.4">VERS</text>
<text x="565.8" y="307.4">DATA</text>
<text x="22.7" y="335.2">K</text>
<text x="525.8" y="352.4">A</text>
<text x="559.5" y="352.4">2017.06.22</text>
<text x="525.8" y="357">TAVOLA NO.:</text>
<text x="559.3" y="357">001 DI</text>
<text x="569.2" y="357">004</text>
<text x="22.8" y="385.2">L</text>
<text x="525.8" y="399.6">DATA:</text>
<text x="535.8" y="399.5">2017/07/02</text>
<text x="550.8" y="399.5">SCALA:</text>
<text x="565.4" y="399.5">1:10</text>
<text x="525.7" y="402.5">REV:</text>
<text x="535.8" y="402.5">A</text>
<text x="550.8" y="402.5">FORMATO:</text>
<text x="567.3" y="402.5">A1</text>
<text x="20" y="409.6" transform="rotate(-90 20 409.6)">DIRECTORY:/USERS/JULIET/DESKTOP/PAX_491.282.57.DWG| PLOTTED ON: 7/14/2017 2:24:18 PM | BY USER: JULIET</text>
<text x="49.3" y="412.8">1</text>
<text x="105.8" y="412.8">2</text>
<text x="155.9" y="412.8">3</text>
<text x="206" y="412.8">4</text>
<text x="256" y="412.8">5</text>
<text x="306.1" y="412.8">6</text>
<text x="356.1" y="412.8">7</text>
<text x="406.2" y="412.8">8</text>
<text x="456.2" y="412.8">9</text>
<text x="505.6" y="412.8">10</text>
<text x="525.5" y="412">0</text>
<text x="535.5" y="412">100mm</text>
<text x="550.5" y="412">250mm</text>
<text x="566.1" y="412">500mm</text>
</g>
<g font-size="2.1">
<text x="321.2" y="308.1" transform="rotate(90 321.2 308.1)">A741</text>
<text x="373.2" y="346.1">A741</text>
<text x="186.2" y="348.1">A741</text>
<text x="321.2" y="390.7" transform="rotate(90 321.2 390.7)">A741</text>
</g>
</svg>
